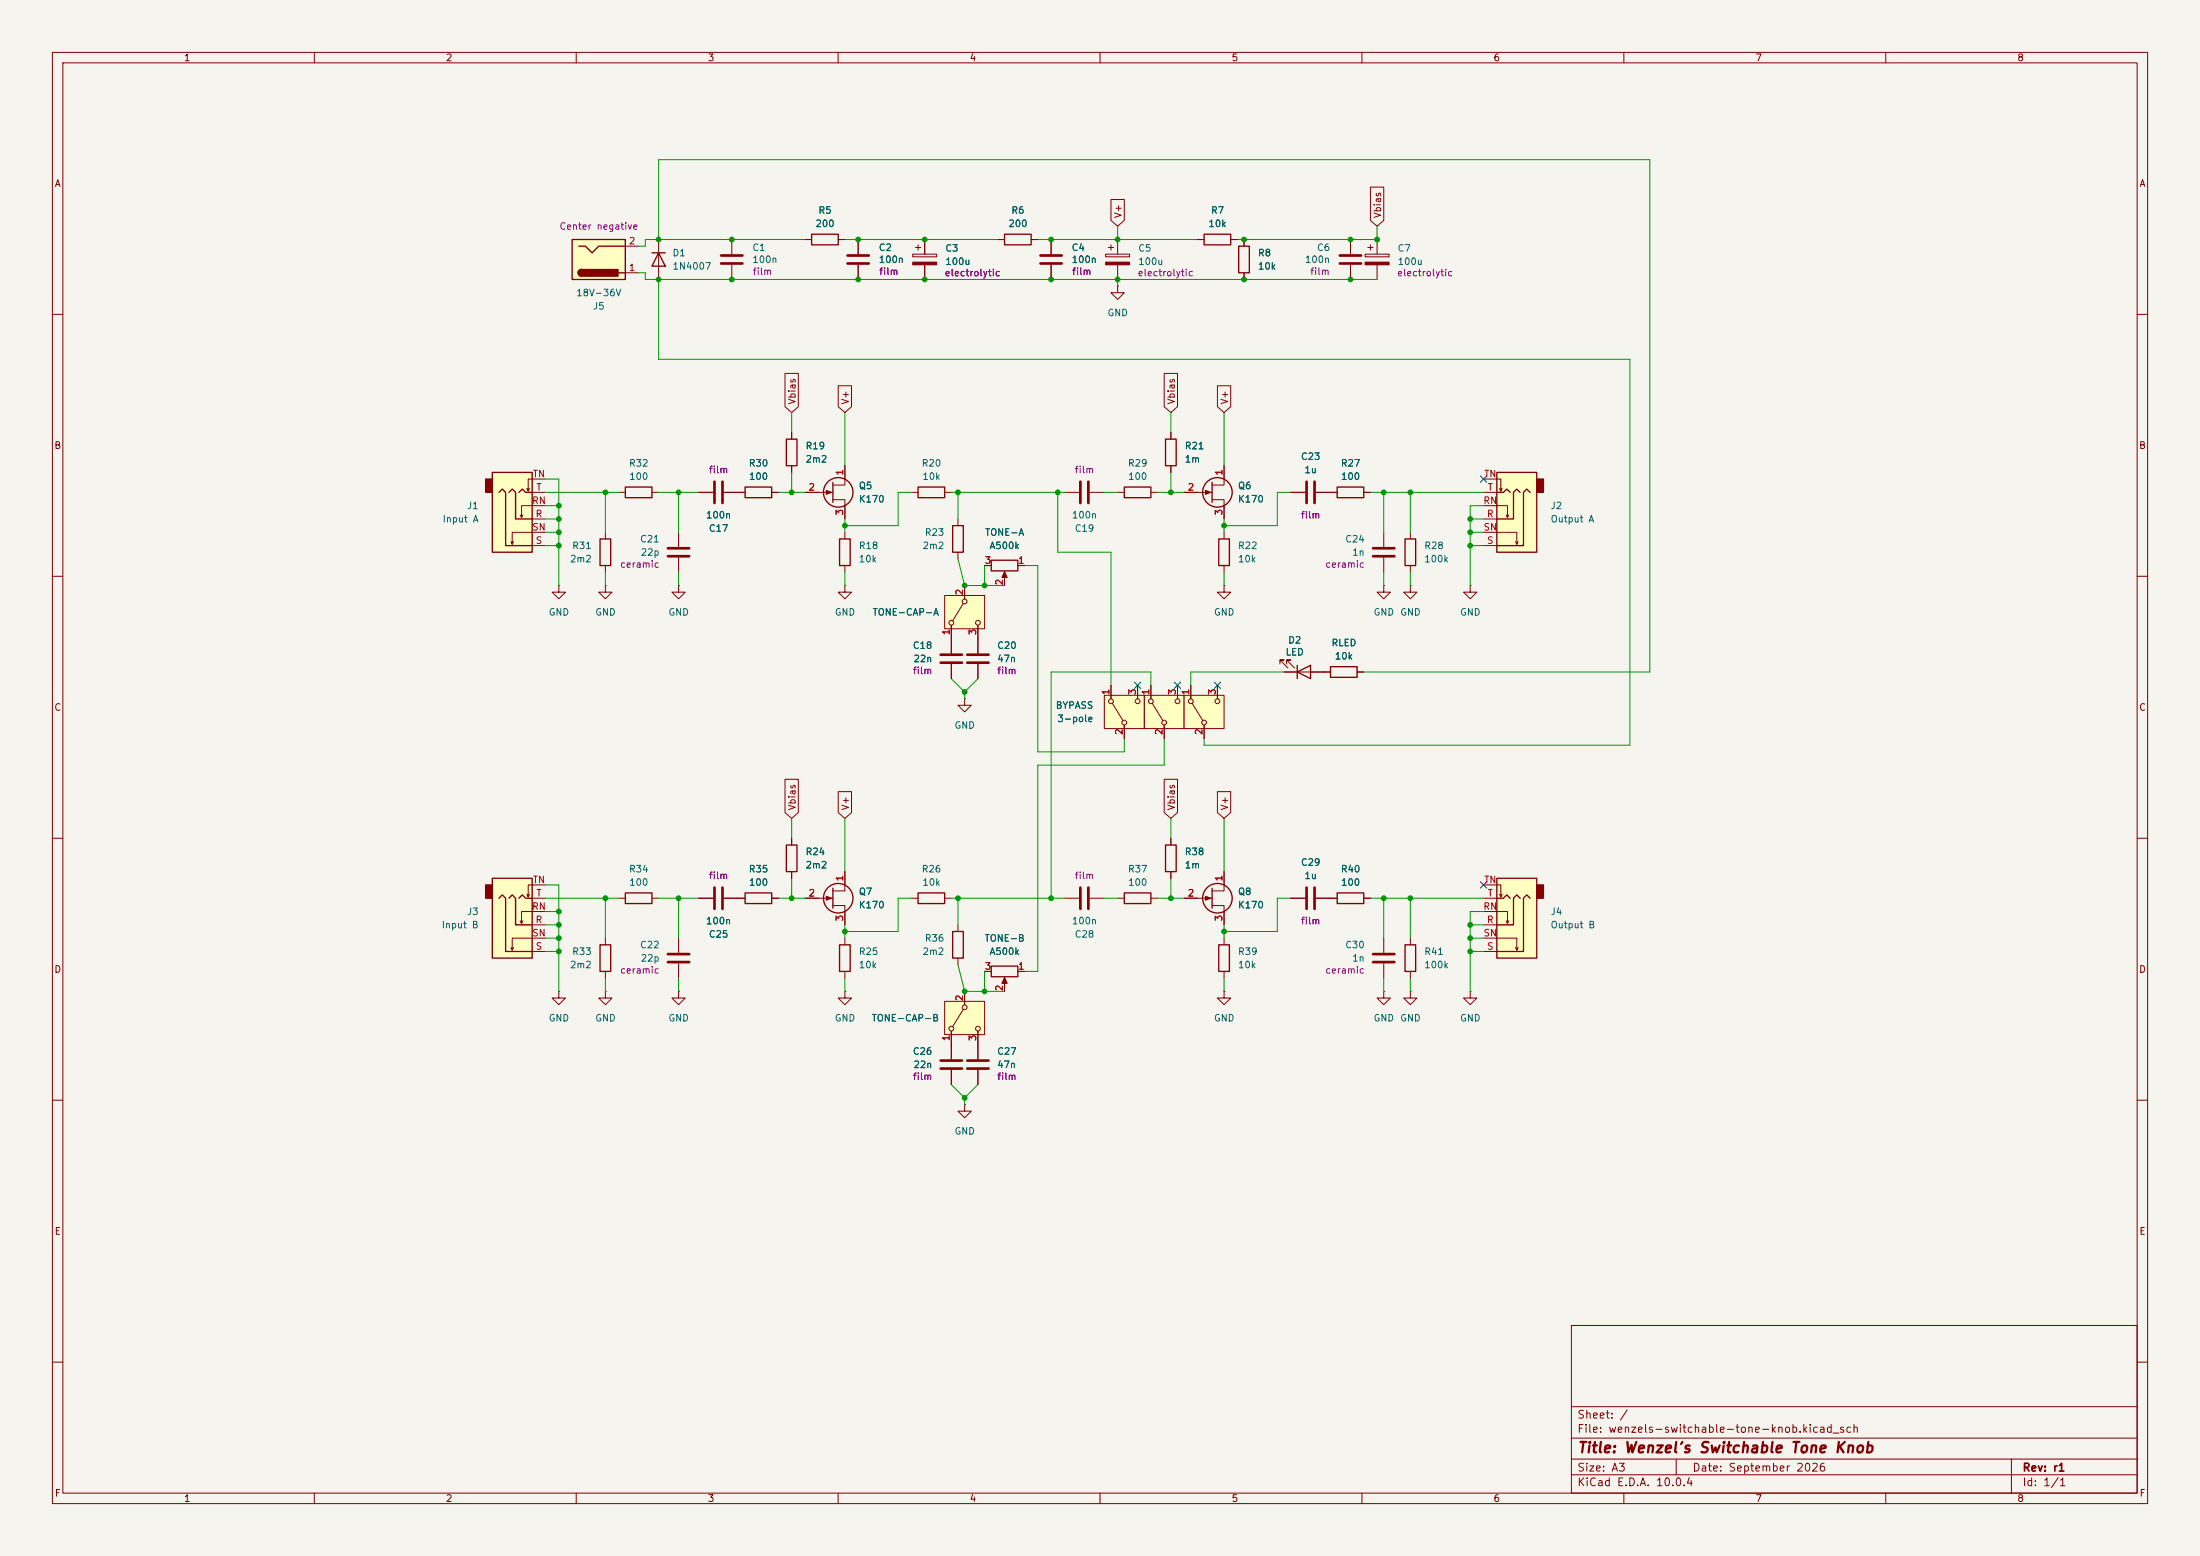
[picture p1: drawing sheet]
<svg xmlns="http://www.w3.org/2000/svg" width="420mm" height="297mm" viewBox="0 0 420 297" stroke-linecap="round" stroke-linejoin="round" font-family="sans-serif">
<path d="M0 0h420v297h-420z" fill="#f5f4ef" stroke="#f5f4ef" stroke-width=".19"/>
<g fill="none" stroke="#840000" stroke-width=".19">
<path d="M10 10h400v277h-400zM12 12h396v273h-396zM60 10v2M110 10v2M160 10v2M210 10v2M260 10v2M310 10v2M360 10v2M10 60h2M408 60h2M10 110h2"/>
<path d="M233.7 111.8v1.2h1.2l-1.2 1.3-1.3-1.3h1.3M233.7 111.8h.1M264.2 101.6v2.8M264.2 106.4v2.8M269.2 111.8v1.2h1.3l-1.3 1.3-1.2-1.3h1.2M269.2 111.8h.1M269.2 101.6v1.3M269.2 108v1.2M280.7 111.8v1.2h1.2l-1.2 1.3-1.3-1.3h1.3M280.7 111.8h.1M408 110h2M244.3 126.7v-.7h.8h-.8l1.6 1.5"/>
<path d="M245.1 128.3h8.9M245.6 126.7v-.7h.8h-.8l1.5 1.5M259.1 128.3h1.2M10 160h2M408 160h2M174 171.5h1.3M180.3 171.5h1.3M182.9 176.5v1.3M161.3 189.2v1.3h1.3l-1.3 1.3-1.3-1.3h1.3M161.3 189.2h.1M182.9 182.9v1.3M188 185.4h1.2"/>
<path d="M191.8 186.9v2.3M194.3 185.4h1.3M10 210h2M408 210h2M300 253h108v32h-108zM10 260h2M300 278.5h108M300 274.5h108M300 268.5h108M320 278.5v3M384 278.5v6.5M408 260h2"/>
<path d="M60 285v2M110 285v2M160 285v2M210 285v2M260 285v2M300 281.5h108M310 285v2M360 285v2"/>
</g>
<path d="M268.2 102.9h2.1v5.1h-2.1zM247.6 128.3l2.6-1.3v2.5zM247.6 127v2.5M254 127.3h5.1v2h-5.1zM175.3 170.4h5v2.1h-5zM181.9 177.8h2v5.1h-2zM189.2 184.4h5.1v2h-5.1z" fill="none" stroke="#840000" stroke-width=".25"/>
<path d="M262.1 104.6h4.1M262.1 106.2h4.1" fill="none" stroke="#840000" stroke-width=".51"/>
<path d="M191.8 186.6l.5 1.1h-1z" fill="#840000" stroke="#840000" stroke-width=".19"/>
<path d="M180.3 191.1h7.7v6.4h-7.7z" fill="#ffffc2"/>
<g fill="none" stroke="#840000" stroke-width=".19">
<path d="M153.7 45.7h1.2M160 45.7h1.3M190.5 45.7h1.3M196.8 45.7h1.3M200.7 45.7v2.8M200.7 50.5v2.8M211.1 48.5h4.5v.5h-4.5zM211.6 47.2h1M212.1 46.7v1.1M213.4 54.6v1.3h1.2l-1.2 1.3-1.3-1.3h1.3M213.4 54.6h.1M213.4 45.7v2.8"/>
<path d="M213.4 50.5v2.8M228.6 45.7h1.3M234.9 45.7h1.3M237.5 45.7v1.3M237.5 52.1v1.2M203.2 94h2.8M208 94h2.8M213.4 94h1.2M219.7 94h1.3M223.5 82.6v1.2M223.5 88.9v1.3M226.1 94h5.3"/>
<path d="M231.4 95.4h2.3v3.7M233.7 88.9v3.7h-2.3M129.5 101.6v2.8M129.5 106.4v2.8M151.1 160v1.3M151.1 166.4v1.2M153.7 171.5h5.3M159 172.8h2.3v3.7M161.3 166.4v3.7h-2.3M161.3 179.1v1.2M161.3 185.4v1.3M180.3 191.1h7.7v6.4h-7.7z"/>
<path d="M181.6 196.9v5.3M183.9 192.7l-2 3.3M184.1 189.2v2.6M186.7 196.9v5.3M181.6 204.2v2.8M184.1 210.8v1.3h1.3l-1.3 1.3-1.2-1.3h1.2M184.1 210.8h.1M186.7 204.2v2.8"/>
<circle cx="181.6" cy="196.3" r=".46"/>
<circle cx="184.1" cy="192.3" r=".46"/>
<circle cx="186.7" cy="196.3" r=".46"/>
</g>
<g fill="none" stroke="#840000" stroke-width=".25">
<path d="M154.9 44.7h5.1v2h-5.1zM191.8 44.7h5v2h-5zM229.9 44.7h5v2h-5zM236.5 47h2v5.1h-2zM214.6 93h5.1v2h-5.1zM222.5 83.8h2v5.1h-2zM231.4 92.1v3.8M150.1 161.3h2v5.1h-2zM159 169.5v3.9M160.3 180.3h2v5.1h-2z"/>
<circle cx="232.4" cy="94" r="2.82"/>
<circle cx="160" cy="171.4" r="2.82"/>
</g>
<path d="M198.6 48.8h4.1M198.6 50.3h4.1M206.2 91.9v4.1M207.8 91.9v4.1M127.5 104.6h4.1M127.5 106.2h4.1M179.6 202.4h4M179.6 204h4M184.7 202.4h4M184.7 204h4" fill="none" stroke="#840000" stroke-width=".51"/>
<g fill="#840000" stroke="#840000" stroke-width=".19">
<path d="M157.7 171.1l1 .4-1 .3z"/>
<path d="M230.1 93.6l1 .4-1 .4z"/>
<path d="M211.1 50h4.5v.5h-4.5z"/>
</g>
<path d="M285.7 167.6h7.7v15.3h-7.7z" fill="#ffffc2"/>
<path d="M293.4 168.9h1.2v2.6h-1.2z" fill="#840000" stroke="#840000" stroke-width=".25"/>
<path d="M160.3 102.9h2v5.1h-2zM232.7 102.9h2v5.1h-2zM142.2 170.4h5.1v2.1h-5.1zM285.7 167.6h7.7v15.3h-7.7zM285.7 171.5h1.3l.7-.7 .6 .7M290.2 171.5l-.6-.7-.7 .7v5h-3.2M292.1 171.5l-.6-.7-.7 .7v10.1h-5.1M114.6 180.3h2v5.1h-2zM268.2 180.3h2.1v5.1h-2.1z" fill="none" stroke="#840000" stroke-width=".25"/>
<g fill="none" stroke="#840000" stroke-width=".19">
<path d="M161.3 101.6v1.3M161.3 108v1.2M233.7 101.6v1.3M233.7 108v1.2M115.6 179.1v1.2M129.5 179.1v2.8M133.3 171.5h2.8M138.2 171.5h4M147.3 171.5h1.3M269.2 179.1v1.2M283.2 179.1h6.4v2.3l.2-.6M283.2 174h4.6v2.3l.2-.5"/>
<path d="M283.2 168.9h3.3v2.3l.3-.5M283.2 176.5h2.5M283.2 171.5h2.5M286.3 170.7l.2 .5M287.5 175.8l.3 .5M106.7 189.2v1.3h1.2l-1.2 1.3-1.3-1.3h1.3M106.7 189.2h.1M115.6 189.2v1.3h1.2l-1.2 1.3-1.3-1.3h1.3M115.6 189.2h.1M115.6 185.4v1.3M129.5 189.2v1.3h1.3l-1.3 1.3-1.2-1.3h1.2M129.5 189.2h.1"/>
<path d="M129.5 183.9v2.8M269.2 189.2v1.3h1.3l-1.3 1.3-1.2-1.3h1.2M269.2 189.2h.1M269.2 185.4v1.3M280.7 189.2v1.3h1.2l-1.2 1.3-1.3-1.3h1.3M280.7 189.2h.1M283.2 181.6h2.5M289.3 180.8l.3 .6"/>
</g>
<path d="M136.4 169.4v4.1M137.9 169.4v4.1M127.5 182.1h4.1M127.5 183.6h4.1" fill="none" stroke="#840000" stroke-width=".51"/>
<path d="M94 167.6h7.6v15.3h-7.6z" fill="#ffffc2"/>
<path d="M92.7 168.9h1.3v2.6h-1.3z" fill="#840000" stroke="#840000" stroke-width=".25"/>
<path d="M181.9 100.3h2v5.1h-2zM94 167.6h7.6v15.3h-7.6zM95.2 171.5l.7-.7 .6 .7v10.1h5.1M97.2 171.5l.6-.7 .6 .7v5h3.2M99.1 171.5l.6-.7 .6 .7h1.3M119.4 170.4h5.1v2.1h-5.1z" fill="none" stroke="#840000" stroke-width=".25"/>
<g fill="none" stroke="#840000" stroke-width=".19">
<path d="M182.9 99.1v1.2M161.3 111.8v1.2h1.3l-1.3 1.3-1.3-1.3h1.3M161.3 111.8h.1M182.9 105.4v1.3M99.8 175.8l-.2 .5M101.1 170.7l-.3 .5M101.6 176.5h2.5M101.6 171.5h2.5M104.1 179.1h-6.3v2.3l-.3-.6M104.1 174h-4.5v2.3l-.3-.5M104.1 168.9h-3.3v2.3l-.2-.5M118.1 171.5h1.3"/>
<path d="M124.5 171.5h1.2M98 180.8l-.2 .6M101.6 181.6h2.5"/>
</g>
<path d="M180.3 113.7h7.7v6.3h-7.7z" fill="#ffffc2"/>
<g fill="none" stroke="#840000" stroke-width=".19">
<path d="M125.7 45.7v7.6M129.5 111.8v1.2h1.3l-1.3 1.3-1.2-1.3h1.2M129.5 111.8h.1M180.3 113.7h7.7v6.3h-7.7zM181.6 119.4v5.3M183.9 115.2l-2 3.3M184.1 111.8v2.5M186.7 119.4v5.3M188 108h1.2M191.8 109.5v2.3M194.3 108h1.3M181.6 126.7v2.8"/>
<path d="M184.1 133.4v1.2h1.3l-1.3 1.3-1.2-1.3h1.2M184.1 133.4h.1M186.7 126.7v2.8"/>
<circle cx="181.6" cy="118.9" r=".46"/>
<circle cx="184.1" cy="114.8" r=".46"/>
<circle cx="186.7" cy="118.9" r=".46"/>
</g>
<path d="M179.6 125h4M179.6 126.5h4M184.7 125h4M184.7 126.5h4" fill="none" stroke="#840000" stroke-width=".51"/>
<path d="M124.5 48.3h2.5M125.7 48.3l1.3 2.5h-2.5zM189.2 106.9h5.1v2.1h-5.1z" fill="none" stroke="#840000" stroke-width=".25"/>
<path d="M191.8 109.1l.5 1.1h-1z" fill="#840000" stroke="#840000" stroke-width=".19"/>
<path d="M94 90.2h7.6v15.2h-7.6z" fill="#ffffc2"/>
<path d="M92.7 91.4h1.3v2.6h-1.3z" fill="#840000" stroke="#840000" stroke-width=".25"/>
<g fill="none" stroke="#840000" stroke-width=".25">
<path d="M94 90.2h7.6v15.2h-7.6zM95.2 94l.7-.7 .6 .7v10.1h5.1M97.2 94l.6-.7 .6 .7v5.1h3.2M99.1 94l.6-.7 .6 .7h1.3M159 92.1v3.8M175.3 93h5v2h-5zM114.6 102.9h2v5.1h-2z"/>
<circle cx="160" cy="94" r="2.82"/>
</g>
<g fill="none" stroke="#840000" stroke-width=".19">
<path d="M99.8 98.3l-.2 .5M101.1 93.2l-.3 .5M101.6 99.1h2.5M101.6 94h2.5M104.1 96.5h-4.5v2.3l-.3-.5M104.1 91.4h-3.3v2.3l-.2-.5M153.7 94h5.3M159 95.4h2.3v3.7M161.3 88.9v3.7h-2.3M174 94h1.3M180.3 94h1.3M98 103.4l-.2 .5"/>
<path d="M101.6 104.1h2.5M104.1 101.6h-6.3v2.3l-.3-.5M106.7 111.8v1.2h1.2l-1.2 1.3-1.3-1.3h1.3M106.7 111.8h.1M115.6 111.8v1.2h1.2l-1.2 1.3-1.3-1.3h1.3M115.6 111.8h.1M115.6 101.6v1.3M115.6 108v1.2"/>
</g>
<path d="M157.7 93.6l1 .4-1 .4z" fill="#840000" stroke="#840000" stroke-width=".19"/>
<path d="M109.2 45.7h10.2v7.6h-10.2z" fill="#ffffc2"/>
<g fill="none" stroke="#840000" stroke-width=".25">
<path d="M109.2 45.7h10.2v7.6h-10.2zM110.5 47h1.3l1.2 1.3 1.3-1.3h5.1M111 51.4a.64 .64 0 0 0-.6 .7 .64 .64 0 0 0 .6 .6M118.1 52.1h1.3M119.4 93h5.1v2h-5.1zM142.2 93h5.1v2h-5.1zM150.1 83.8h2v5.1h-2zM255.3 93h5v2h-5zM214.6 170.4h5.1v2.1h-5.1zM222.5 161.3h2v5.1h-2zM231.4 169.5v3.9M232.7 180.3h2v5.1h-2z"/>
<circle cx="232.4" cy="171.4" r="2.82"/>
</g>
<g fill="#840000" stroke="#840000" stroke-width=".25">
<path d="M110.5 51.6l.5-.2v1.3a.63 .63 0 0 1-.6-.4 .63 .63 0 0 1 .1-.7z"/>
<path d="M111 51.4h7v1.3h-7z"/>
</g>
<g fill="none" stroke="#840000" stroke-width=".19">
<path d="M119.4 52.1h2.5M119.4 47h2.5M139.7 45.7v2.8M139.7 50.5v2.8M163.8 45.7v2.8M163.8 50.5v2.8M174.2 48.5h4.6v.5h-4.6zM174.8 47.2h1M175.3 46.7v1.1M176.5 45.7v2.8M176.5 50.5v2.8M260.6 48.5h4.6v.5h-4.6z"/>
<path d="M261.1 47.2h1M261.6 46.7v1.1M262.9 45.7v2.8M262.9 50.5v2.8M118.1 94h1.3M124.5 94h1.2M133.3 94h2.8M138.2 94h4M147.3 94h1.3M151.1 82.6v1.2M151.1 88.9v1.3M246.4 94h2.8"/>
<path d="M251.2 94h4.1M260.3 94h1.3M264.2 111.8v1.2h1.2l-1.2 1.3-1.3-1.3h1.3M264.2 111.8h.1M213.4 171.5h1.2M219.7 171.5h1.3M223.5 160v1.3M223.5 166.4v1.2M226.1 171.5h5.3M231.4 172.8h2.3v3.7M233.7 166.4v3.7h-2.3M233.7 179.1v1.2"/>
<path d="M233.7 189.2v1.3h1.2l-1.2 1.3-1.3-1.3h1.3M233.7 189.2h.1M233.7 185.4v1.3"/>
</g>
<g fill="#840000" stroke="#840000" stroke-width=".19">
<path d="M174.2 50h4.6v.5h-4.6z"/>
<path d="M230.1 171.1l1 .4-1 .3z"/>
<path d="M260.6 50h4.6v.5h-4.6z"/>
</g>
<path d="M137.7 48.8h4M137.7 50.3h4M161.8 48.8h4.1M161.8 50.3h4.1M136.4 91.9v4.1M137.9 91.9v4.1M249.4 91.9v4.1M251 91.9v4.1" fill="none" stroke="#840000" stroke-width=".51"/>
<path d="M218.4 132.7h7.7v6.4h-7.7z" fill="#ffffc2"/>
<g fill="none" stroke="#840000" stroke-width=".19">
<path d="M218.4 132.7h7.7v6.4h-7.7zM219.7 130.8v2.6M220 134.2l2 3.3M222.2 138.4v2.6M224.8 130.8v2.6"/>
<circle cx="219.7" cy="133.9" r=".46"/>
<circle cx="222.2" cy="137.9" r=".46"/>
<circle cx="224.8" cy="133.9" r=".46"/>
</g>
<path d="M285.7 90.2h7.7v15.2h-7.7z" fill="#ffffc2"/>
<path d="M293.4 91.4h1.2v2.6h-1.2z" fill="#840000" stroke="#840000" stroke-width=".25"/>
<path d="M285.7 90.2h7.7v15.2h-7.7zM285.7 94h1.3l.7-.7 .6 .7M290.2 94l-.6-.7-.7 .7v5.1h-3.2M292.1 94l-.6-.7-.7 .7v10.1h-5.1" fill="none" stroke="#840000" stroke-width=".25"/>
<path d="M283.2 96.5h4.6v2.3l.2-.5M283.2 91.4h3.3v2.3l.3-.5M283.2 99.1h2.5M283.2 94h2.5M286.3 93.2l.2 .5M287.5 98.3l.3 .5M283.2 101.6h6.4v2.3l.2-.5M283.2 104.1h2.5M289.3 103.4l.3 .5M203.2 171.5h2.8M208 171.5h2.8" fill="none" stroke="#840000" stroke-width=".19"/>
<path d="M206.2 169.4v4.1M207.8 169.4v4.1" fill="none" stroke="#840000" stroke-width=".51"/>
<path d="M226.1 132.7h7.6v6.4h-7.6z" fill="#ffffc2"/>
<g fill="none" stroke="#840000" stroke-width=".19">
<path d="M226.1 132.7h7.6v6.4h-7.6zM227.3 130.8v2.6M227.6 134.2l2 3.3M229.9 138.4v2.6M232.4 130.8v2.6"/>
<circle cx="227.3" cy="133.9" r=".46"/>
<circle cx="229.9" cy="137.9" r=".46"/>
<circle cx="232.4" cy="133.9" r=".46"/>
</g>
<path d="M210.8 132.7h7.6v6.4h-7.6z" fill="#ffffc2"/>
<g fill="none" stroke="#840000" stroke-width=".19">
<path d="M212.1 38.1h2.5v4l-1.2 1.1-1.3-1.1zM261.6 35.7h2.6v6.4l-1.3 1.1-1.3-1.1zM153.7 45.7h1.2M160 45.7h1.3M163.8 45.7v2.8M163.8 50.5v2.8M176.5 45.7v2.8M176.5 50.5v2.8M190.5 45.7h1.3M196.8 45.7h1.3M200.7 45.7v2.8M200.7 50.5v2.8"/>
<path d="M228.6 45.7h1.3M234.9 45.7h1.3M237.5 45.7v1.3M237.5 52.1v1.2M257.8 45.7v2.8M257.8 50.5v2.8M149.9 71.3h2.5v6.3l-1.3 1.1-1.2-1.1zM160 73.6h2.6v4l-1.3 1.1-1.3-1.1zM222.2 71.3h2.6v6.3l-1.3 1.1-1.3-1.1zM232.4 73.6h2.6v4l-1.3 1.1-1.3-1.1zM133.3 94h2.8M138.2 94h4"/>
<path d="M147.3 94h1.3M151.1 82.6v1.2M151.1 88.9v1.3M153.7 94h2.5M161.3 88.9v2.5M161.3 96.5v2.6M223.5 82.6v1.2M223.5 88.9v1.3M226.1 94h2.5M233.7 88.9v2.5M233.7 96.5v2.6M246.4 94h2.8"/>
<path d="M251.2 94h4.1M260.3 94h1.3M181.6 119.4v5.3M184.1 111.8v2.5M186.7 119.4v5.3M188 108h1.2M191.8 110.5v1.3M194.3 108h1.3M181.6 126.7v2.8M186.7 126.7v2.8M210.8 132.7h7.6v6.4h-7.6zM212.1 130.8v2.6"/>
<path d="M212.3 134.2l2.1 3.3M214.6 138.4v2.6M217.2 130.8v2.6M219.7 130.8v2.6M222.2 138.4v2.6M224.8 130.8v2.6M227.3 130.8v2.6M229.9 138.4v2.6M232.4 130.8v2.6M245.1 128.3h2.5M250.2 128.3h3.8M259.1 128.3h1.2"/>
<path d="M149.9 148.7h2.5v6.4l-1.3 1.1-1.2-1.1zM160 151.1h2.6v4l-1.3 1.1-1.3-1.1zM222.2 148.7h2.6v6.4l-1.3 1.1-1.3-1.1zM232.4 151.1h2.6v4l-1.3 1.1-1.3-1.1zM133.3 171.5h2.8M138.2 171.5h4M147.3 171.5h1.3M151.1 160v1.3M151.1 166.4v1.2M153.7 171.5h2.5M161.3 166.4v2.5M161.3 174v2.5"/>
<path d="M223.5 160v1.3M223.5 166.4v1.2M226.1 171.5h2.5M233.7 166.4v2.5M233.7 174v2.5M246.4 171.5h2.8M251.2 171.5h4.1M260.3 171.5h1.3M264.2 179.1v2.8M181.6 196.9v5.3M184.1 189.2v2.6M186.7 196.9v5.3"/>
<path d="M188 185.4h1.2M191.8 188v1.2M194.3 185.4h1.3M264.2 189.2v1.3h1.2l-1.2 1.3-1.3-1.3h1.3M264.2 189.2h.1M264.2 183.9v2.8M181.6 204.2v2.8M186.7 204.2v2.8"/>
<circle cx="212.1" cy="133.9" r=".46"/>
<circle cx="214.6" cy="137.9" r=".46"/>
<circle cx="217.2" cy="133.9" r=".46"/>
</g>
<path d="M255.3 170.4h5v2.1h-5z" fill="none" stroke="#840000" stroke-width=".25"/>
<path d="M255.8 48.8h4M255.8 50.3h4M249.4 169.4v4.1M251 169.4v4.1M262.1 182.1h4.1M262.1 183.6h4.1" fill="none" stroke="#840000" stroke-width=".51"/>
<g fill="none" stroke="#009600" stroke-width=".19">
<path d="M121.9 52.1h1.3v1.2h139.7M125.7 53.3v15.3h185.4v73.6h-81.2v-1.2M125.7 45.7v-15.2h189.3v97.8h-54.7M153.7 45.7h-30.5v1.3h-1.3M161.3 45.7h29.2M198.1 45.7h30.5M213.4 43.2v2.5M213.4 53.3v1.3M262.9 43.2v2.5h-26.7M151.1 78.7v3.9M161.3 78.7v10.2M223.5 78.7v3.9"/>
<path d="M233.7 78.7v10.2M104.1 94h14M104.1 96.5h2.6M104.1 91.4h2.6v20.4M104.1 99.1h2.6M115.6 94v7.6M125.7 94h7.6M129.5 94v7.6M148.6 94h5.1M151.1 90.2v3.8M161.3 99.1v2.5M174 94h-2.6v6.3h-10.1"/>
<path d="M181.6 94h21.6M182.9 94v5.1M201.9 94v11.4h10.2v25.4M210.8 94h2.6M221 94h5.1M223.5 90.2v3.8M233.7 99.1v2.5M246.4 94h-2.6v6.3h-10.1M261.6 94h21.6M264.2 94v7.6M269.2 94v7.6M280.7 99.1h2.5"/>
<path d="M283.2 96.5h-2.5v15.3M104.1 101.6h2.6M104.1 104.1h2.6M115.6 109.2v2.6M129.5 109.2v2.6M161.3 109.2v2.6M182.9 106.7l1.2 5.1h7.7M188 108v3.8M195.6 108h2.5v35.5h16.5v-2.5M233.7 109.2v2.6M264.2 109.2v2.6M269.2 109.2v2.6"/>
<path d="M280.7 101.6h2.5M280.7 104.1h2.5M181.6 129.5l2.5 2.6M184.1 132.1v1.3M186.7 129.5l-2.6 2.6M219.7 130.8v-2.5h-19v43.2M245.1 128.3h-17.8v2.5M151.1 156.2v3.8M161.3 156.2v10.2M222.2 141v5.1h-24.1v39.3h-2.5M223.5 156.2v3.8M233.7 156.2v10.2"/>
<path d="M104.1 168.9h2.6v20.3M104.1 179.1h2.6M104.1 176.5h2.6M104.1 171.5h14M104.1 174h2.6M115.6 171.5v7.6M125.7 171.5h7.6M129.5 171.5v7.6M148.6 171.5h5.1M151.1 167.6v3.9M161.3 176.5v2.6M174 171.5h-2.6v6.3h-10.1"/>
<path d="M181.6 171.5h21.6M182.9 171.5v5M210.8 171.5h2.6M221 171.5h5.1M223.5 167.6v3.9M233.7 176.5v2.6M246.4 171.5h-2.6v6.3h-10.1M261.6 171.5h21.6M264.2 171.5v7.6M269.2 171.5v7.6M280.7 179.1h2.5M280.7 176.5h2.5"/>
<path d="M283.2 174h-2.5v15.2M104.1 181.6h2.6M115.6 186.7v2.5M129.5 186.7v2.5M161.3 186.7v2.5M182.9 184.2l1.2 5h7.7M188 185.4v3.8M233.7 186.7v2.5M264.2 186.7v2.5M269.2 186.7v2.5M280.7 181.6h2.5M181.6 207l2.5 2.6"/>
<path d="M184.1 209.6v1.2M186.7 207l-2.6 2.6"/>
</g>
<path d="M282.6 90.8l1.2 1.2M283.8 90.8l-1.2 1.2M216.6 130.2l1.2 1.2M217.8 130.2l-1.2 1.2M224.2 130.2l1.2 1.2M225.4 130.2l-1.2 1.2M231.8 130.2l1.2 1.2M233 130.2l-1.2 1.2M282.6 168.3l1.2 1.2M283.8 168.3l-1.2 1.2" fill="none" stroke="#000084" stroke-width=".19"/>
<g fill="#009600" stroke="#009600" stroke-width=".19">
<circle cx="237.5" cy="53.3" r=".46"/>
<circle cx="257.8" cy="53.3" r=".46"/>
<circle cx="257.8" cy="45.7" r=".46"/>
<circle cx="264.2" cy="94" r=".46"/>
<circle cx="262.9" cy="45.7" r=".46"/>
<circle cx="223.5" cy="94" r=".46"/>
<circle cx="223.5" cy="171.5" r=".46"/>
<circle cx="200.7" cy="171.5" r=".46"/>
<circle cx="233.7" cy="177.8" r=".46"/>
<circle cx="264.2" cy="171.5" r=".46"/>
<circle cx="213.4" cy="53.3" r=".46"/>
<circle cx="237.5" cy="45.7" r=".46"/>
<circle cx="213.4" cy="45.7" r=".46"/>
<circle cx="200.7" cy="53.3" r=".46"/>
<circle cx="200.7" cy="45.7" r=".46"/>
<circle cx="201.9" cy="94" r=".46"/>
<circle cx="233.7" cy="100.3" r=".46"/>
<circle cx="269.2" cy="171.5" r=".46"/>
<circle cx="280.7" cy="176.5" r=".46"/>
<circle cx="280.7" cy="179.1" r=".46"/>
<circle cx="280.7" cy="181.6" r=".46"/>
<circle cx="269.2" cy="94" r=".46"/>
<circle cx="280.7" cy="99.1" r=".46"/>
<circle cx="280.7" cy="101.6" r=".46"/>
<circle cx="280.7" cy="104.1" r=".46"/>
<circle cx="188" cy="189.2" r=".46"/>
<circle cx="184.1" cy="189.2" r=".46"/>
<circle cx="182.9" cy="171.5" r=".46"/>
<circle cx="161.3" cy="177.8" r=".46"/>
<circle cx="184.1" cy="209.6" r=".46"/>
<circle cx="115.6" cy="94" r=".46"/>
<circle cx="106.7" cy="96.5" r=".46"/>
<circle cx="106.7" cy="104.1" r=".46"/>
<circle cx="106.7" cy="101.6" r=".46"/>
<circle cx="129.5" cy="94" r=".46"/>
<circle cx="106.7" cy="99.1" r=".46"/>
<circle cx="184.1" cy="111.8" r=".46"/>
<circle cx="188" cy="111.8" r=".46"/>
<circle cx="125.7" cy="53.3" r=".46"/>
<circle cx="163.8" cy="53.3" r=".46"/>
<circle cx="163.8" cy="45.7" r=".46"/>
<circle cx="125.7" cy="45.7" r=".46"/>
<circle cx="176.5" cy="45.7" r=".46"/>
<circle cx="176.5" cy="53.3" r=".46"/>
<circle cx="139.7" cy="45.7" r=".46"/>
<circle cx="139.7" cy="53.3" r=".46"/>
<circle cx="129.5" cy="171.5" r=".46"/>
<circle cx="115.6" cy="171.5" r=".46"/>
<circle cx="106.7" cy="179.1" r=".46"/>
<circle cx="106.7" cy="181.6" r=".46"/>
<circle cx="151.1" cy="171.5" r=".46"/>
<circle cx="106.7" cy="174" r=".46"/>
<circle cx="106.7" cy="176.5" r=".46"/>
<circle cx="161.3" cy="100.3" r=".46"/>
<circle cx="151.1" cy="94" r=".46"/>
<circle cx="182.9" cy="94" r=".46"/>
<circle cx="184.1" cy="132.1" r=".46"/>
</g>
<text font-size="2" fill="#840000" x="301" y="277.8">Title: Wenzel’s Switchable Tone Knob</text>
<g font-size="1.5" fill="#840000">
<text x="301" y="273.8">File: wenzels-switchable-tone-knob.kicad_sch</text>
<text x="301" y="271.1">Sheet: /</text>
<text x="301" y="281.2">Size: A3</text>
<text x="323" y="281.2">Date: September 2026</text>
<text x="386" y="281.2">Rev: r1</text>
<text x="301" y="284">KiCad E.D.A. 10.0.4</text>
<text x="386" y="284">Id: 1/1</text>
</g>
<g font-size="1.3" fill="#840000">
<text x="35" y="12">1</text>
<text x="85" y="12">2</text>
<text x="135" y="12">3</text>
<text x="185" y="12">4</text>
<text x="235" y="12">5</text>
<text x="285" y="12">6</text>
<text x="335" y="12">7</text>
<text x="385" y="12">8</text>
<text x="10.3" y="36">A</text>
<text x="408.3" y="36">A</text>
<text x="214.4" y="41.8" transform="rotate(-90 214.4 41.8)">V+</text>
<text x="264" y="41.8" transform="rotate(-90 264 41.8)">Vbias</text>
<text x="152.2" y="77.3" transform="rotate(-90 152.2 77.3)">Vbias</text>
<text x="162.4" y="77.3" transform="rotate(-90 162.4 77.3)">V+</text>
<text x="224.6" y="77.3" transform="rotate(-90 224.6 77.3)">Vbias</text>
<text x="234.7" y="77.3" transform="rotate(-90 234.7 77.3)">V+</text>
<text x="10.3" y="86">B</text>
<text x="408.2" y="86">B</text>
<text x="10.3" y="136">C</text>
<text x="408.2" y="136">C</text>
<text x="152.2" y="154.8" transform="rotate(-90 152.2 154.8)">Vbias</text>
<text x="162.4" y="154.8" transform="rotate(-90 162.4 154.8)">V+</text>
<text x="224.6" y="154.8" transform="rotate(-90 224.6 154.8)">Vbias</text>
<text x="234.7" y="154.8" transform="rotate(-90 234.7 154.8)">V+</text>
<text x="10.3" y="186">D</text>
<text x="408.2" y="186">D</text>
<text x="10.3" y="236">E</text>
<text x="408.3" y="236">E</text>
<text x="10.3" y="286">F</text>
<text x="35" y="287">1</text>
<text x="85" y="287">2</text>
<text x="135" y="287">3</text>
<text x="185" y="287">4</text>
<text x="235" y="287">5</text>
<text x="285" y="287">6</text>
<text x="335" y="287">7</text>
<text x="385" y="287">8</text>
<text x="408.3" y="286">F</text>
</g>
<g font-size="1.3" fill="#006464">
<text x="156.1" y="41.1">R5</text>
<text x="193" y="41.1">R6</text>
<text x="231.1" y="41.1">R7</text>
<text x="155.6" y="43.6">200</text>
<text x="192.4" y="43.6">200</text>
<text x="230.6" y="43.6">10k</text>
<text x="128.3" y="49.2">D1</text>
<text x="128.3" y="51.8">1N4007</text>
<text x="143.5" y="48.2">C1</text>
<text x="143.5" y="50.5">100n</text>
<text x="167.6" y="48.2">C2</text>
<text x="167.6" y="50.5">100n</text>
<text x="180.3" y="48.3">C3</text>
<text x="180.3" y="50.9">100u</text>
<text x="204.5" y="48.2">C4</text>
<text x="204.5" y="50.5">100n</text>
<text x="217.2" y="48.3">C5</text>
<text x="217.2" y="50.9">100u</text>
<text x="240" y="49.2">R8</text>
<text x="240" y="51.8">10k</text>
<text x="249" y="50.5">100n</text>
<text x="251.3" y="48.2">C6</text>
<text x="266.7" y="48.3">C7</text>
<text x="266.7" y="50.9">100u</text>
<text x="109.9" y="56.9">18V-36V</text>
<text x="113.1" y="59.4">J5</text>
<text x="211.3" y="60.7">GND</text>
<text x="120" y="89.4">R32</text>
<text x="142.8" y="89.4">R30</text>
<text x="153.7" y="88.6">2m2</text>
<text x="153.7" y="86.1">R19</text>
<text x="175.9" y="89.4">R20</text>
<text x="215.2" y="89.4">R29</text>
<text x="226.1" y="86.1">R21</text>
<text x="226.1" y="88.6">1m</text>
<text x="248.2" y="88.1">C23</text>
<text x="255.9" y="89.4">R27</text>
<text x="120" y="91.9">100</text>
<text x="142.9" y="91.9">100</text>
<text x="163.8" y="93.7">Q5</text>
<text x="176" y="91.9">10k</text>
<text x="215.3" y="91.9">100</text>
<text x="236.2" y="93.7">Q6</text>
<text x="248.9" y="90.6">1u</text>
<text x="255.9" y="91.9">100</text>
<text x="84.4" y="100">Input A</text>
<text x="89" y="97.5">J1</text>
<text x="134.7" y="99.3">100n</text>
<text x="135.2" y="101.8">C17</text>
<text x="163.8" y="96.2">K170</text>
<text x="204.5" y="99.3">100n</text>
<text x="205.1" y="101.8">C19</text>
<text x="236.2" y="96.2">K170</text>
<text x="295.9" y="97.5">J2</text>
<text x="295.9" y="100">Output A</text>
<text x="108.7" y="107.7">2m2</text>
<text x="109.1" y="105.1">R31</text>
<text x="122.1" y="103.8">C21</text>
<text x="122.2" y="106.4">22p</text>
<text x="163.8" y="107.7">10k</text>
<text x="163.8" y="105.1">R18</text>
<text x="176" y="105.1">2m2</text>
<text x="176.4" y="102.6">R23</text>
<text x="187.9" y="102.6">TONE-A</text>
<text x="188.8" y="105.1">A500k</text>
<text x="236.2" y="107.7">10k</text>
<text x="236.2" y="105.1">R22</text>
<text x="256.7" y="103.8">C24</text>
<text x="258" y="106.4">1n</text>
<text x="271.8" y="105.1">R28</text>
<text x="271.8" y="107.7">100k</text>
<text x="104.6" y="117.8">GND</text>
<text x="113.5" y="117.8">GND</text>
<text x="127.5" y="117.8">GND</text>
<text x="159.3" y="117.8">GND</text>
<text x="166.5" y="117.8">TONE-CAP-A</text>
<text x="231.6" y="117.8">GND</text>
<text x="262.1" y="117.8">GND</text>
<text x="267.2" y="117.8">GND</text>
<text x="278.6" y="117.8">GND</text>
<text x="174.2" y="124.2">C18</text>
<text x="190.3" y="124.2">C20</text>
<text x="245.3" y="125.4">LED</text>
<text x="245.8" y="123.1">D2</text>
<text x="254.1" y="123.7">RLED</text>
<text x="174.3" y="126.7">22n</text>
<text x="190.3" y="126.7">47n</text>
<text x="254.7" y="126.2">10k</text>
<text x="201.4" y="135.6">BYPASS</text>
<text x="182.1" y="139.4">GND</text>
<text x="201.7" y="138.1">3-pole</text>
<text x="120" y="166.8">R34</text>
<text x="142.8" y="166.8">R35</text>
<text x="153.7" y="166.1">2m2</text>
<text x="153.7" y="163.5">R24</text>
<text x="175.9" y="166.8">R26</text>
<text x="215.2" y="166.8">R37</text>
<text x="226.1" y="163.5">R38</text>
<text x="226.1" y="166.1">1m</text>
<text x="248.2" y="165.6">C29</text>
<text x="255.9" y="166.8">R40</text>
<text x="120" y="169.4">100</text>
<text x="142.9" y="169.4">100</text>
<text x="163.8" y="173.7">K170</text>
<text x="163.8" y="171.2">Q7</text>
<text x="176" y="169.4">10k</text>
<text x="215.3" y="169.4">100</text>
<text x="236.2" y="173.7">K170</text>
<text x="236.2" y="171.2">Q8</text>
<text x="248.9" y="168.1">1u</text>
<text x="255.9" y="169.4">100</text>
<text x="84.2" y="177.5">Input B</text>
<text x="89" y="175">J3</text>
<text x="134.7" y="176.7">100n</text>
<text x="135.2" y="179.3">C25</text>
<text x="204.5" y="176.7">100n</text>
<text x="205.1" y="179.3">C28</text>
<text x="295.9" y="175">J4</text>
<text x="295.9" y="177.5">Output B</text>
<text x="108.7" y="185.1">2m2</text>
<text x="109.1" y="182.6">R33</text>
<text x="122.1" y="181.3">C22</text>
<text x="122.2" y="183.9">22p</text>
<text x="163.8" y="185.1">10k</text>
<text x="163.8" y="182.6">R25</text>
<text x="176" y="182.6">2m2</text>
<text x="176.4" y="180">R36</text>
<text x="187.9" y="180">TONE-B</text>
<text x="188.8" y="182.6">A500k</text>
<text x="236.2" y="185.1">10k</text>
<text x="236.2" y="182.6">R39</text>
<text x="256.7" y="181.3">C30</text>
<text x="258" y="183.9">1n</text>
<text x="271.8" y="182.6">R41</text>
<text x="271.8" y="185.1">100k</text>
<text x="104.6" y="195.3">GND</text>
<text x="113.5" y="195.3">GND</text>
<text x="127.5" y="195.3">GND</text>
<text x="159.3" y="195.3">GND</text>
<text x="166.3" y="195.3">TONE-CAP-B</text>
<text x="231.6" y="195.3">GND</text>
<text x="262.1" y="195.3">GND</text>
<text x="267.2" y="195.3">GND</text>
<text x="278.6" y="195.3">GND</text>
<text x="174.2" y="201.6">C26</text>
<text x="190.3" y="201.6">C27</text>
<text x="174.3" y="204.2">22n</text>
<text x="190.3" y="204.2">47n</text>
<text x="182.1" y="216.9">GND</text>
</g>
<g font-size="1.3" fill="#840084">
<text x="106.7" y="44.2">Center negative</text>
<text x="143.6" y="52.8">film</text>
<text x="167.7" y="52.8">film</text>
<text x="180.3" y="53">electrolytic</text>
<text x="204.6" y="52.8">film</text>
<text x="217.1" y="53">electrolytic</text>
<text x="250" y="52.8">film</text>
<text x="266.6" y="53">electrolytic</text>
<text x="135.2" y="90.6">film</text>
<text x="205.1" y="90.6">film</text>
<text x="248.2" y="99.3">film</text>
<text x="118.3" y="108.7">ceramic</text>
<text x="252.9" y="108.7">ceramic</text>
<text x="174.2" y="129">film</text>
<text x="190.3" y="129">film</text>
<text x="135.2" y="168.1">film</text>
<text x="205.1" y="168.1">film</text>
<text x="248.2" y="176.7">film</text>
<text x="118.3" y="186.1">ceramic</text>
<text x="252.9" y="186.1">ceramic</text>
<text x="174.2" y="206.5">film</text>
<text x="190.3" y="206.5">film</text>
</g>
<g font-size="1.3" fill="#a90000">
<text x="119.9" y="47">2</text>
<text x="119.9" y="52">1</text>
<text x="101.6" y="91.4">TN</text>
<text x="102.3" y="94">T</text>
<text x="154.2" y="94">2</text>
<text x="161.3" y="90.9" transform="rotate(-90 161.3 90.9)">1</text>
<text x="226.6" y="94">2</text>
<text x="233.7" y="90.9" transform="rotate(-90 233.7 90.9)">1</text>
<text x="283.2" y="91.4">TN</text>
<text x="283.9" y="94">T</text>
<text x="101.5" y="96.5">RN</text>
<text x="101.5" y="101.6">SN</text>
<text x="102.1" y="99">R</text>
<text x="161.3" y="98.5" transform="rotate(-90 161.3 98.5)">3</text>
<text x="233.7" y="98.5" transform="rotate(-90 233.7 98.5)">3</text>
<text x="283.1" y="96.5">RN</text>
<text x="283.1" y="101.6">SN</text>
<text x="283.7" y="99">R</text>
<text x="102.2" y="104.1">S</text>
<text x="187.9" y="107.9">3</text>
<text x="194.2" y="107.9">1</text>
<text x="283.8" y="104.1">S</text>
<text x="184.1" y="113.7" transform="rotate(-90 184.1 113.7)">2</text>
<text x="191.7" y="111.8" transform="rotate(-90 191.7 111.8)">2</text>
<text x="181.6" y="121.4" transform="rotate(-90 181.6 121.4)">1</text>
<text x="186.7" y="121.4" transform="rotate(-90 186.7 121.4)">3</text>
<text x="212.1" y="132.8" transform="rotate(-90 212.1 132.8)">1</text>
<text x="217.1" y="132.8" transform="rotate(-90 217.1 132.8)">3</text>
<text x="219.7" y="132.8" transform="rotate(-90 219.7 132.8)">1</text>
<text x="224.8" y="132.8" transform="rotate(-90 224.8 132.8)">3</text>
<text x="227.3" y="132.8" transform="rotate(-90 227.3 132.8)">1</text>
<text x="232.4" y="132.8" transform="rotate(-90 232.4 132.8)">3</text>
<text x="214.6" y="140.4" transform="rotate(-90 214.6 140.4)">2</text>
<text x="222.2" y="140.4" transform="rotate(-90 222.2 140.4)">2</text>
<text x="229.8" y="140.4" transform="rotate(-90 229.8 140.4)">2</text>
<text x="101.5" y="174">RN</text>
<text x="101.6" y="168.9">TN</text>
<text x="102.3" y="171.4">T</text>
<text x="154.2" y="171.4">2</text>
<text x="161.3" y="168.3" transform="rotate(-90 161.3 168.3)">1</text>
<text x="226.6" y="171.4">2</text>
<text x="233.7" y="168.3" transform="rotate(-90 233.7 168.3)">1</text>
<text x="283.1" y="174">RN</text>
<text x="283.2" y="168.9">TN</text>
<text x="283.9" y="171.4">T</text>
<text x="101.5" y="179">SN</text>
<text x="102.1" y="176.5">R</text>
<text x="161.3" y="176" transform="rotate(-90 161.3 176)">3</text>
<text x="233.7" y="176" transform="rotate(-90 233.7 176)">3</text>
<text x="283.1" y="179">SN</text>
<text x="283.7" y="176.5">R</text>
<text x="102.2" y="181.6">S</text>
<text x="187.9" y="185.4">3</text>
<text x="194.2" y="185.4">1</text>
<text x="283.8" y="181.6">S</text>
<text x="184.1" y="191.2" transform="rotate(-90 184.1 191.2)">2</text>
<text x="191.7" y="189.3" transform="rotate(-90 191.7 189.3)">2</text>
<text x="181.6" y="198.8" transform="rotate(-90 181.6 198.8)">1</text>
<text x="186.7" y="198.8" transform="rotate(-90 186.7 198.8)">3</text>
</g>
</svg>
